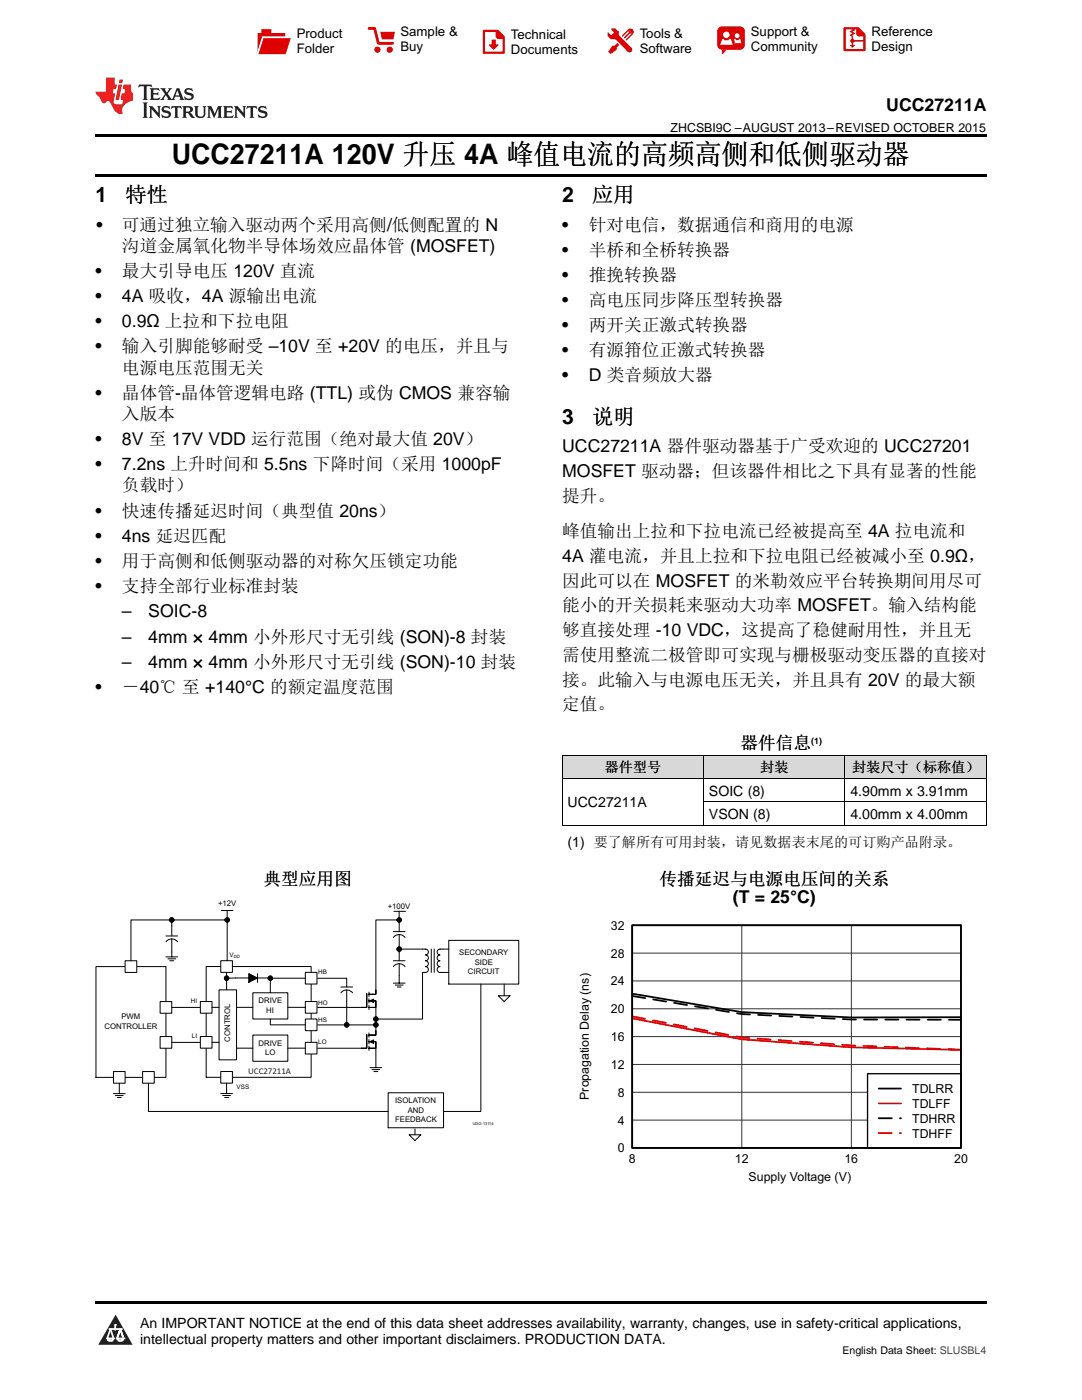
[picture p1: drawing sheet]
<svg xmlns="http://www.w3.org/2000/svg" width="216mm" height="279mm" viewBox="0 0 216 279" stroke-linecap="round" stroke-linejoin="round" font-family="sans-serif">
<g fill="#d8d8d8">
<path d="M112.2 150.7h28.2v4.7h-28.2z"/>
<path d="M140.4 150.7h28.2v4.7h-28.2z"/>
<path d="M168.6 150.7h28.2v4.7h-28.2z"/>
</g>
<path d="M23.1 262.4l3.4 6h-6.9z" fill="#231f20"/>
<path d="M21.4 267.1h1.2l-.3 .5h-.3a.55 .55 0 0 1-.6-.5z" fill-rule="evenodd" fill="#fff"/>
<path d="M21.4 267.1h1.2l-.3 .5h-.3a.55 .55 0 0 1-.6-.5z" fill="none" stroke="#231f20" stroke-width=".34"/>
<path d="M21.4 267.1l1.2 .1-.3 .4h-.5z" fill="none" stroke="#fff" stroke-width=".34"/>
<path d="M23 265.3h.1" fill="none" stroke="#fff" stroke-width=".34"/>
<path d="M23 264.4v.9z" fill="#fff"/>
<path d="M23 264.4v.9z" fill="none" stroke="#fff" stroke-width=".34"/>
<circle cx="23" cy="264.4" r=".17" fill="#fff"/>
<path d="M21.9 265.2h.1" fill="none" stroke="#fff" stroke-width=".34"/>
<path d="M21.9 265.2h2.3z" fill="#fff"/>
<path d="M21.9 265.2h2.3z" fill="none" stroke="#fff" stroke-width=".34"/>
<circle cx="24.2" cy="265.2" r=".17" fill="#fff"/>
<path d="M23.3 267.1h.1" fill="none" stroke="#fff" stroke-width=".34"/>
<path d="M24 265.2l-.7 1.9z" fill="#fff"/>
<path d="M24 265.2l-.7 1.9z" fill="none" stroke="#fff" stroke-width=".34"/>
<path d="M24 265.2l.7 1.9z" fill="#fff"/>
<path d="M24 265.2l.7 1.9z" fill="none" stroke="#fff" stroke-width=".34"/>
<path d="M24.6 267.1h.1" fill="none" stroke="#fff" stroke-width=".34"/>
<circle cx="21.4" cy="267.1" r=".17" fill="#fff"/>
<path d="M22.1 265.2l-.7 1.9z" fill="#fff"/>
<path d="M22.1 265.2l-.7 1.9z" fill="none" stroke="#fff" stroke-width=".34"/>
<path d="M22.1 265.2l.5 1.9z" fill="#fff"/>
<path d="M22.1 265.2l.5 1.9z" fill="none" stroke="#fff" stroke-width=".34"/>
<circle cx="22.6" cy="267.1" r=".17" fill="#fff"/>
<path d="M23.4 267.1h1.3a.65 .65 0 0 1-.7 .5 .65 .65 0 0 1-.6-.5z" fill-rule="evenodd" fill="#fff"/>
<path d="M23.4 267.1h1.3a.65 .65 0 0 1-.7 .5 .65 .65 0 0 1-.6-.5z" fill="none" stroke="#231f20" stroke-width=".34"/>
<path d="M23.4 267.1h1.3l-.4 .5h-.6z" fill="none" stroke="#fff" stroke-width=".34"/>
<path d="M23.3 267.1h.1" fill="none" stroke="#fff" stroke-width=".34"/>
<circle cx="24.7" cy="267.1" r=".17" fill="#fff"/>
<path d="M19 259.7h177.8v.5h-177.8z" fill="#000"/>
<path d="M126.1 184.7h65.7v44.4h-65.7z" fill="none" stroke="#000" stroke-width=".26"/>
<path d="M126.1 184.7h65.7v44.4h-65.7zM126.1 195.8h65.7M126.1 190.2h65.7M148 184.7v44.4M169.9 184.7v44.4M126.1 218h65.7M126.1 212.4h65.7M126.1 206.9h65.7M126.1 201.3h65.7M126.1 223.5h65.7" fill="none" stroke="#333" stroke-width=".2"/>
<path d="M126.1 198.3l21.9 3.7 21.9 1.1 21.9-.1" fill="none" stroke="#000" stroke-width=".35"/>
<path d="M126.1 203.2l21.9 4.2 21.9 1.6 21.9 .5" fill="none" stroke="#f00" stroke-width=".35"/>
<path d="M126.1 198.8l21.9 3.6 21.9 1.1h21.9" fill="none" stroke="#000" stroke-width=".35" stroke-dasharray="2.6 1.6"/>
<path d="M126.1 202.8l21.9 4.2 21.9 1.6 21.9 .9" fill="none" stroke="#f00" stroke-width=".35" stroke-dasharray="2.6 1.6"/>
<path d="M173.1 214.3h18.7v14.8h-18.7z" fill="#fff"/>
<path d="M173.1 214.3h18.7v14.8h-18.7z" fill="none" stroke="#000" stroke-width=".26"/>
<path d="M126.1 184.7h65.7v44.4h-65.7zM175.3 217.2h4.5" fill="none" stroke="#000" stroke-width=".35"/>
<path d="M175.3 220.2h4.5" fill="none" stroke="#f00" stroke-width=".35"/>
<path d="M175.3 223.2h4.5" fill="none" stroke="#000" stroke-width=".35" stroke-dasharray="2.6 1.6"/>
<path d="M175.3 226.1h4.5" fill="none" stroke="#f00" stroke-width=".35" stroke-dasharray="2.6 1.6"/>
<path d="M19.1 192.9h14v22.1h-14z" fill="none" stroke="#000" stroke-width=".2"/>
<path d="M22.6 213.9h2.4v2.3h-2.4z" fill-rule="evenodd" fill="#fff"/>
<path d="M22.6 213.9h2.4v2.3h-2.4z" fill="none" stroke="#000" stroke-width=".2"/>
<path d="M25 191.7h2.3v2.4h-2.3z" fill-rule="evenodd" fill="#fff"/>
<path d="M25 191.7h2.3v2.4h-2.3z" fill="none" stroke="#000" stroke-width=".2"/>
<path d="M31.9 199.9h2.4v2.3h-2.4z" fill-rule="evenodd" fill="#fff"/>
<path d="M31.9 199.9h2.4v2.3h-2.4z" fill="none" stroke="#000" stroke-width=".2"/>
<path d="M31.9 206.9h2.4v2.3h-2.4z" fill-rule="evenodd" fill="#fff"/>
<g fill="none" stroke="#000" stroke-width=".2">
<path d="M33.1 188a1.46 1.46 0 0 1 2.3 0M33.1 186.8h2.3M33.1 191h2.3M33.5 191.4h1.6M33.9 191.7h.8M34.3 183.6v3.2M34.3 187.4v3.6M44.2 181.7h2.3M45.3 183.6h-19.2v8.1M45.3 181.8v9.9M68 198.1a1.46 1.46 0 0 1 2.3 0M68 197h2.3"/>
<path d="M69.2 195.2v1.8M69.2 197.6v2.3M73.2 198.3v2.8h-9.8M73.6 199.7h1.4v1.4h-1.4M73.6 198v.9M73.6 199.3v.9M73.8 199.7l.7-.3v.7zM75 197.6v.8h-1.4M22.6 218.3h2.4M23 218.6h1.6M23.4 219h.8M23.8 216.2v2.1"/>
<path d="M31.9 206.9h2.4v2.3h-2.4zM34.3 201.1h5.8M34.3 208h5.8M73.2 206.4v2.8h-1.1M73.6 207.9h1.4v1.3h-1.4M73.6 200.6v.9M73.6 206.1v.9M73.6 207.5v.8M73.6 208.8v.8M73.8 207.9l.7-.4v.7zM75 205.7v.9h-1.4"/>
<circle cx="34.3" cy="183.6" r=".44"/>
<circle cx="45.3" cy="183.6" r=".44"/>
<circle cx="75" cy="204.5" r=".44"/>
</g>
<g fill="#000">
<path d="M73.8 199.7l.7-.3v.7zM73.8 207.9l.7-.4v.7z"/>
<circle cx="34.3" cy="183.6" r=".44"/>
<circle cx="45.3" cy="183.6" r=".44"/>
<circle cx="75" cy="204.5" r=".44"/>
</g>
<path d="M28.5 213.9h2.3v2.3h-2.3z" fill-rule="evenodd" fill="#fff"/>
<g fill="none" stroke="#000" stroke-width=".2">
<path d="M63.4 195.2h5.8M69.2 199.9v4.6M78.5 187.1a1.46 1.46 0 0 1 2.3 0M78.5 192.9a1.46 1.46 0 0 1 2.3 0M78.5 185.9h2.3M78.5 191.7h2.3M78.5 196.2h2.3M78.6 181.9h2.3M78.9 196.6h1.5M79.3 197h.7M79.6 181.9l.1 4M79.7 183.6h-4.7v14"/>
<path d="M79.7 189.4h5.2a.58 .58 0 0 1 .6 .6 .58 .58 0 0 1-.6 .6 .58 .58 0 0 1 .6 .6 .58 .58 0 0 1-.6 .5 .58 .58 0 0 1 .6 .6 .58 .58 0 0 1-.6 .6 .58 .58 0 0 1 .6 .6 .58 .58 0 0 1-.6 .6h-.6v9.3h-9.3M79.7 186.5v5.2M79.7 192.3v3.9M86.1 189.4v4.7M86.6 189.4v4.7M89.5 189.4h-1.7a.58 .58 0 0 0-.6 .6 .58 .58 0 0 0 .6 .6 .58 .58 0 0 0-.6 .6 .58 .58 0 0 0 .6 .5 .58 .58 0 0 0-.6 .6 .58 .58 0 0 0 .6 .6 .58 .58 0 0 0-.6 .6 .58 .58 0 0 0 .6 .6h1.7M89.5 187.7h14v8.7h-14zM28.5 213.9h2.3v2.3h-2.3zM63.4 204.5h11.6M63.4 209.2h8.7M73.8 213.1h2.4M74.2 213.5h1.6"/>
<path d="M74.6 213.9h.8M75 201.1v4.6M75 209.2v3.9M77.5 218.1h11v7h-11z"/>
<circle cx="79.7" cy="183.6" r=".44"/>
<circle cx="79.7" cy="189.4" r=".44"/>
<circle cx="69.2" cy="204.5" r=".44"/>
<circle cx="75" cy="203.4" r=".44"/>
</g>
<g fill="#000">
<circle cx="79.7" cy="183.6" r=".44"/>
<circle cx="79.7" cy="189.4" r=".44"/>
<circle cx="69.2" cy="204.5" r=".44"/>
<circle cx="75" cy="203.4" r=".44"/>
</g>
<path d="M99.4 198.7h2.4l-1.2 1.2z" fill="#fff"/>
<path d="M99.4 198.7h2.4l-1.2 1.2zM100.6 196.4v2.3" fill="none" stroke="#000" stroke-width=".2"/>
<path d="M81.6 226.5h2.4l-1.2 1.1z" fill="#fff"/>
<path d="M41.1 192.9h21v22.1h-21zM95.9 196.4v25.4h-7.3M29.6 216.2v5.6h47.9M81.6 226.5h2.4l-1.2 1.1zM82.8 225.3v1.2" fill="none" stroke="#000" stroke-width=".2"/>
<path d="M40 199.9h2.3v2.3h-2.3z" fill-rule="evenodd" fill="#fff"/>
<path d="M40 199.9h2.3v2.3h-2.3z" fill="none" stroke="#000" stroke-width=".2"/>
<path d="M40 206.9h2.3v2.3h-2.3z" fill-rule="evenodd" fill="#fff"/>
<path d="M40 206.9h2.3v2.3h-2.3z" fill="none" stroke="#000" stroke-width=".2"/>
<path d="M43.7 197.5h3.5v14h-3.5z" fill-rule="evenodd" fill="#fff"/>
<path d="M43.7 197.5h3.5v14h-3.5z" fill="none" stroke="#000" stroke-width=".2"/>
<path d="M50.5 206.6h6.9v5.2h-6.9z" fill-rule="evenodd" fill="#fff"/>
<path d="M50.5 206.6h6.9v5.2h-6.9z" fill="none" stroke="#000" stroke-width=".2"/>
<path d="M50.5 198.1h6.9v5.3h-6.9z" fill-rule="evenodd" fill="#fff"/>
<path d="M50.5 198.1h6.9v5.3h-6.9zM42.3 201h1.4M42.3 208h1.4M47.2 201h3.3M47.2 209.2h3.3" fill="none" stroke="#000" stroke-width=".2"/>
<path d="M60.9 199.9h2.4v2.3h-2.4z" fill-rule="evenodd" fill="#fff"/>
<path d="M60.9 199.9h2.4v2.3h-2.4z" fill="none" stroke="#000" stroke-width=".2"/>
<path d="M60.9 208h2.4v2.3h-2.4z" fill-rule="evenodd" fill="#fff"/>
<path d="M57.4 201h3.5M57.4 209.2h3.5M60.9 208h2.4v2.3h-2.4z" fill="none" stroke="#000" stroke-width=".2"/>
<path d="M60.9 203.4h2.4v2.3h-2.4z" fill-rule="evenodd" fill="#fff"/>
<path d="M60.9 203.4h2.4v2.3h-2.4z" fill="none" stroke="#000" stroke-width=".2"/>
<path d="M44.1 191.7h2.3v2.4h-2.3z" fill-rule="evenodd" fill="#fff"/>
<path d="M44.1 191.7h2.3v2.4h-2.3z" fill="none" stroke="#000" stroke-width=".2"/>
<path d="M44.1 213.8h2.3v2.4h-2.3z" fill-rule="evenodd" fill="#fff"/>
<path d="M44.1 213.8h2.3v2.4h-2.3zM44.1 218.2h2.3M44.4 218.6h1.6M44.8 219h.8M45.2 216.2v2" fill="none" stroke="#000" stroke-width=".2"/>
<path d="M60.9 194.1h2.4v2.3h-2.4z" fill-rule="evenodd" fill="#fff"/>
<g fill="none" stroke="#000" stroke-width=".2">
<path d="M112.2 155.3h84.6M112.2 150.7h84.6M112.2 150.7v14M140.4 150.7v14M168.6 150.7v14M196.8 150.7v14M112.2 164.7h84.6M140.4 160h56.4M45.2 194.1v3.4M45.2 195.2h15.7M49.6 194.3l1.8 .9-1.8 .9zM51.4 194.3v1.8"/>
<path d="M53.9 195.2v2.9M60.9 194.1h2.4v2.3h-2.4zM53.9 203.4v1.1h7"/>
<circle cx="45.2" cy="195.2" r=".44"/>
<circle cx="53.9" cy="195.2" r=".44"/>
</g>
<g fill="#000">
<path d="M49.6 194.3l1.8 .9-1.8 .9z"/>
<circle cx="45.2" cy="195.2" r=".44"/>
<circle cx="53.9" cy="195.2" r=".44"/>
</g>
<path d="M19 34.8h177.8v.5h-177.8zM19 26.8h177.8v.6h-177.8zM112.2 164.7h.1zM168.5 164.7h.1zM196.7 164.7h.1z" fill="#000"/>
<path d="M27.7 16.9l-.1 .6 .6-.3h.5v.2v2.2l-.2 .4h1l-.2-.4v-2.2v-.2h.5l.6 .3-.2-.6zM29.9 17.6l.2 .4v1.6l-.2 .4h1.9l.1-.6a1.09 1.09 0 0 1-1.3 .1v-.6h.6l.4 .2v-.7l-.2 .2h-.8v-.6l.2-.1a1.01 1.01 0 0 1 1 .3l-.1-.6zM32 17.6l.9 1.2-1 1.2h.9l-.2-.3 .5-.7 .5 .7-.3 .3h1.7l-.2-.3 .1-.4h1l.1 .4-.2 .3h1l-.3-.4-.7-2h-.5l-1 2.2-.8-1.1 .9-1.1h-.9l.2 .2-.4 .7-.4-.7 .2-.2zM35.4 18l.4 1h-.8zM37 17.7a.66 .66 0 0 0-.2 .8 .66 .66 0 0 0 .6 .4l.7 .2 .1 .2a.8 .8 0 0 1-.7 .4 .8 .8 0 0 1-.7-.5l.1 .8 .2-.2a.94 .94 0 0 0 1.1 .1 .94 .94 0 0 0 .4-.9 1.48 1.48 0 0 0-1.3-.6v-.4a1.1 1.1 0 0 1 1.2 .2l-.2-.6-.2 .1-.5-.1zM28.5 20.4l.2 .4v2.3l-.2 .4h1l-.2-.4v-2.3l.2-.4zM29.7 21.2l.2 .4v1.5l-.2 .4h.8l-.3-.4 .1-1.3 1.6 1.8v-2l.2-.4h-.7l.2 .2v1.1l-1.2-1.3zM32.5 21.3a.66 .66 0 0 0-.2 .8 .66 .66 0 0 0 .6 .4l.6 .2 .2 .2a.8 .8 0 0 1-.8 .4 .8 .8 0 0 1-.7-.5l.2 .7 .2-.1a.94 .94 0 0 0 1 .1 .94 .94 0 0 0 .5-1 1.47 1.47 0 0 0-1.3-.6l-.1-.3a1.1 1.1 0 0 1 1.3 .2l-.2-.6-.2 .1-.5-.2zM34.3 21.2l-.2 .6a.64 .64 0 0 1 .8-.3v1.6l-.2 .4h1l-.3-.4 .1-1.6a.66 .66 0 0 1 .8 .3l-.2-.6zM36.3 21.2l.3 .4v1.5l-.3 .4h1l-.2-.2v-.7h.5l.1 .1a.8 .8 0 0 0 1.2 .7l-1-1a.62 .62 0 0 0 .6-.5 .62 .62 0 0 0-.6-.7zM37.1 21.5h.1a.48 .48 0 0 1 .6 0 .48 .48 0 0 1 .1 .6l-.2 .1-.6 .1zM38.7 21.2l.2 .2a2.29 2.29 0 0 0 .4 2 1.05 1.05 0 0 0 1.7-.7v-1.3l.2-.2h-.8l.2 .4v1.1a.61 .61 0 0 1-.6 .6 .61 .61 0 0 1-.6-.6v-1.1l.3-.4zM41.3 21.2l.3 .4v1.5l-.3 .4h.8l-.2-.4v-1.4l.8 1.9 .9-1.9v1.4l-.2 .4h.9l-.2-.4v-1.5l.2-.4h-.8l-.7 1.5-.6-1.5zM44.5 21.2l.2 .4v1.5l-.2 .4h1.9l.2-.6a1.1 1.1 0 0 1-1.4 .2v-.7h.6l.4 .2v-.6l-.2 .1-.8 .1v-.6l.2-.1a1.02 1.02 0 0 1 1.1 .2l-.2-.5zM46.7 21.2l.2 .4v1.5l-.2 .4h.8l-.3-.4 .1-1.3 1.6 1.8v-2l.2-.4h-.7l.2 .2v1.1l-1.2-1.3zM49.3 21.2l-.1 .6a.64 .64 0 0 1 .8-.3v1.6l-.3 .4h1l-.2-.4v-1.6a.66 .66 0 0 1 .8 .3l-.1-.6zM51.7 21.3a.66 .66 0 0 0-.2 .7 .66 .66 0 0 0 .7 .5l.6 .2 .1 .2a.8 .8 0 0 1-.7 .4 .8 .8 0 0 1-.7-.5l.1 .7 .2-.1a.94 .94 0 0 0 1.1 .1 .94 .94 0 0 0 .4-1 1.48 1.48 0 0 0-1.2-.6l-.1-.3a1.1 1.1 0 0 1 1.2 .2l-.2-.6-.1 .1-.6-.2z" fill="#231f20"/>
<path d="M21.1 15.5v2.8h-2v.4l.9 .9a.96 .96 0 0 0 1 1 .59 .59 0 0 1 .5-.4 .59 .59 0 0 1 .5 .3l.4 .8a1.61 1.61 0 0 0 2.1 1.3 1.63 1.63 0 0 1 1.1-2.2l.9-.3v-1.5a1.6 1.6 0 0 1-.4-1.7h-1.4l-.2 .9h.5l-.2 .8h-.5l-.2 1v.3h.5l-.2 .9h-.7a.74 .74 0 0 1-1-.6l.3-1.6h-.5l.2-.8h.5l.1-.9h-.4v-1.4zM23.7 16.9l-.7 3h.8l.6-3zM23.8 15.9l-.1 .7h.7l.2-.7z" fill="#ee1d23"/>
<g fill="#d60000">
<path d="M52.2 5.8h2v.8h2.7v4.2h-5.5v-4.2h.8z" fill-rule="evenodd"/>
<path d="M52.5 7.5h5.6l-1.1 3.3h-5.6z" fill-rule="evenodd"/>
</g>
<path d="M52.4 7.4h5.7v.1h-5.6l-1.1 3.3z" fill-rule="evenodd" fill="#fff"/>
<path d="M52.4 7.4h5.7v.1h-5.6l-1.1 3.3z" fill="none" stroke="#fff" stroke-width=".2"/>
<path d="M73.6 5.7h1.2l.7 2.9h2.8" fill="none" stroke="#d60000" stroke-width=".55"/>
<g fill="#d60000">
<path d="M75.9 6.3h2.9l-.3 1.6h-2.3z" fill-rule="evenodd"/>
<circle cx="75.3" cy="9.9" r=".62"/>
<circle cx="77.8" cy="9.9" r=".62"/>
</g>
<path d="M96.6 6.2h2.7l1.2 1.2v3.1h-3.9z" fill="none" stroke="#d60000" stroke-width=".44"/>
<g fill="#d60000">
<path d="M98.1 7.9h.8v1h.6l-1 1.1-.9-1v-.1h.5z" fill-rule="evenodd"/>
<path d="M98.9 6.2h.4l1.2 1.2v.4h-1.2l-.4-.4z" fill-rule="evenodd"/>
<path d="M122 5.7h.8l.6 .6 .1 .7 2.5 2.5-.7 .8-2.4-2.3-1.1-.2-.6-.6v-.8l.8 .6 .4-.4v-.2l-.4-.5z" fill-rule="evenodd"/>
<path d="M122.2 9.1h.5l.5-.5 .4 .4-.5 .5-.1 .4-1.2 .9-.4-.5z" fill-rule="evenodd"/>
<path d="M125.3 5.9a.67 .67 0 0 1 1 0 .67 .67 0 0 1 0 .9z" fill-rule="evenodd"/>
<path d="M125.3 5.9l1 .9-1.2 1.2h-.2v-.2l.9-.9 .1-.2h-.2l-1 1h-.2v-.2l1-1v-.2h-.2l-1 1h-.2v-.2z" fill-rule="evenodd"/>
<circle cx="125.6" cy="9.9" r=".54"/>
</g>
<path d="M123.4 6.3l-.1 .7" fill="none" stroke="#d60000" stroke-width=".2"/>
<g fill="#d60000">
<path d="M143.4 5.5l.7-.2h3.6a.95 .95 0 0 1 .9 .9v2.8a.95 .95 0 0 1-.9 .9h-3.6a.95 .95 0 0 1-1-.9v-2.8z" fill-rule="evenodd"/>
<path d="M144 9.9h1l-.8 .9h-.2z" fill-rule="evenodd"/>
</g>
<g fill="#fff">
<path d="M146.6 8.6h1.3z"/>
<path d="M144.1 7.8h.3l.1 .2h.8l.2-.2h.3l.4 1.1h-2.5z" fill-rule="evenodd"/>
<path d="M146.5 7.8h.2l.2 .2h.5l.1-.2h.2l.2 .8h-1.3z" fill-rule="evenodd"/>
<circle cx="144.9" cy="6.9" r=".65"/>
<circle cx="147.1" cy="7.1" r=".48"/>
</g>
<path d="M168.5 5.6h2.7l1.3 1.3v3.1h-4z" fill="none" stroke="#d60000" stroke-width=".44"/>
<path d="M170.1 7.3v1.8M170.1 8.1h2.3" fill="none" stroke="#d60000" stroke-width=".3"/>
<g fill="#d60000">
<path d="M170.9 5.6h.3l1.3 1.3v.4h-1.1l-.5-.6z" fill-rule="evenodd"/>
<circle cx="170.1" cy="8.1" r=".42"/>
<circle cx="171.4" cy="6.7" r=".55"/>
</g>
<g fill="#d60000">
<path d="M169.5 9h1.2l-.6 .5z"/>
<path d="M169.8 5.8h.6l.3 .2-.6 .3 .6 .4-.7 .3 .2 .3h-.2l-.5-.3 .6-.3-.6-.4 .6-.3z"/>
</g>
<text font-size="5.6" x="34.3" y="32.8">UCC27211A 120V 升压 4A 峰值电流的高频高侧和低侧驱动器</text>
<g font-size="4.2">
<text x="19" y="40.4">1</text>
<text x="25" y="40.4">特性</text>
<text x="112.2" y="40.4">2</text>
<text x="118.1" y="40.4">应用</text>
<text x="112.2" y="84.6">3</text>
<text x="118.1" y="84.6">说明</text>
</g>
<g font-size="3.5">
<text x="176.8" y="22.2">UCC27211A</text>
<text x="19.2" y="46.1">•</text>
<text x="24.3" y="46.1">可通过独立输入驱动两个采用高侧/低侧配置的 N</text>
<text x="112.2" y="46.1">•</text>
<text x="117.5" y="46.1">针对电信，数据通信和商用的电源</text>
<text x="24.3" y="50.3">沟道金属氧化物半导体场效应晶体管 (MOSFET)</text>
<text x="112.2" y="51.1">•</text>
<text x="117.5" y="51.1">半桥和全桥转换器</text>
<text x="19" y="55.3">•</text>
<text x="24.3" y="55.3">最大引导电压 120V 直流</text>
<text x="112.2" y="56.1">•</text>
<text x="117.5" y="56.1">推挽转换器</text>
<text x="19" y="60.3">•</text>
<text x="19" y="65.3">•</text>
<text x="24.3" y="60.3">4A 吸收，4A 源输出电流</text>
<text x="24.3" y="65.3">0.9Ω 上拉和下拉电阻</text>
<text x="112.2" y="61.1">•</text>
<text x="117.5" y="61.1">高电压同步降压型转换器</text>
<text x="19" y="70.3">•</text>
<text x="24.3" y="70.3">输入引脚能够耐受 –10V 至 +20V 的电压，并且与</text>
<text x="112.2" y="66.1">•</text>
<text x="112.2" y="71.1">•</text>
<text x="117.5" y="66.1">两开关正激式转换器</text>
<text x="117.5" y="71.1">有源箝位正激式转换器</text>
<text x="24.3" y="74.6">电源电压范围无关</text>
<text x="112.2" y="76.1">•</text>
<text x="117.5" y="76.1">D 类音频放大器</text>
<text x="19" y="79.6">•</text>
<text x="24.3" y="79.6">晶体管-晶体管逻辑电路 (TTL) 或伪 CMOS 兼容输</text>
<text x="24.3" y="83.8">入版本</text>
<text x="19" y="88.8">•</text>
<text x="24.3" y="88.8">8V 至 17V VDD 运行范围（绝对最大值 20V）</text>
<text x="19" y="93.8">•</text>
<text x="24.3" y="93.8">7.2ns 上升时间和 5.5ns 下降时间（采用 1000pF</text>
<text x="112.2" y="90.3">UCC27211A 器件驱动器基于广受欢迎的 UCC27201</text>
<text x="112.2" y="95.2">MOSFET 驱动器；但该器件相比之下具有显著的性能</text>
<text x="24.3" y="98.1">负载时）</text>
<text x="112.2" y="100.2">提升。</text>
<text x="19" y="103.1">•</text>
<text x="24.3" y="103.1">快速传播延迟时间（典型值 20ns）</text>
<text x="112.2" y="107.2">峰值输出上拉和下拉电流已经被提高至 4A 拉电流和</text>
<text x="19" y="108.1">•</text>
<text x="19" y="113.1">•</text>
<text x="24.3" y="108.1">4ns 延迟匹配</text>
<text x="24.3" y="113.1">用于高侧和低侧驱动器的对称欠压锁定功能</text>
<text x="112.2" y="112.1">4A 灌电流，并且上拉和下拉电阻已经被减小至 0.9Ω，</text>
<text x="19" y="118.1">•</text>
<text x="24.3" y="118.1">支持全部行业标准封装</text>
<text x="112.2" y="117.1">因此可以在 MOSFET 的米勒效应平台转换期间用尽可</text>
<text x="24.3" y="123.2">–</text>
<text x="29.6" y="123.2">SOIC-8</text>
<text x="112.2" y="122">能小的开关损耗来驱动大功率 MOSFET。输入结构能</text>
<text x="24.3" y="128.3">–</text>
<text x="29.6" y="128.3">4mm × 4mm 小外形尺寸无引线 (SON)-8 封装</text>
<text x="112.2" y="126.9">够直接处理 -10 VDC，这提高了稳健耐用性，并且无</text>
<text x="112.2" y="131.9">需使用整流二极管即可实现与栅极驱动变压器的直接对</text>
<text x="24.3" y="133.3">–</text>
<text x="29.6" y="133.3">4mm × 4mm 小外形尺寸无引线 (SON)-10 封装</text>
<text x="112.2" y="136.8">接。此输入与电源电压无关，并且具有 20V 的最大额</text>
<text x="19" y="138.4">•</text>
<text x="24.3" y="138.4">－40℃ 至 +140°C 的额定温度范围</text>
<text x="112.2" y="141.7">定值。</text>
<text x="147.7" y="149.5">器件信息</text>
<text x="52.6" y="176.7">典型应用图</text>
<text x="131.6" y="176.7">传播延迟与电源电压间的关系</text>
<text x="146.2" y="180.2">(T = 25°C)</text>
</g>
<g font-size="2.8">
<text x="120.6" y="154.1">器件型号</text>
<text x="151.7" y="154.1">封装</text>
<text x="170" y="154.1">封装尺寸（标称值）</text>
<text x="113.2" y="161.1">UCC27211A</text>
<text x="141.5" y="158.8">SOIC (8)</text>
<text x="169.7" y="158.8">4.90mm x 3.91mm</text>
<text x="141.5" y="163.4">VSON (8)</text>
<text x="169.7" y="163.4">4.00mm x 4.00mm</text>
<text x="113.2" y="168.9">(1) 要了解所有可用封装，请见数据表末尾的可订购产品附录。</text>
<text x="27.9" y="265">An IMPORTANT NOTICE at the end of this data sheet addresses availability, warranty, changes, use in safety-critical applications,</text>
<text x="27.9" y="268.2">intellectual property matters and other important disclaimers. PRODUCTION DATA.</text>
</g>
<g font-size="2.6">
<text x="59.2" y="7.6">Product</text>
<text x="59.2" y="10.6">Folder</text>
<text x="79.9" y="7.3">Sample &amp;</text>
<text x="79.9" y="10.2">Buy</text>
<text x="102" y="7.8">Technical</text>
<text x="102" y="10.8">Documents</text>
<text x="127.6" y="7.6">Tools &amp;</text>
<text x="127.6" y="10.6">Software</text>
<text x="149.8" y="7.2">Support &amp;</text>
<text x="149.8" y="10.2">Community</text>
<text x="173.9" y="7.3">Reference</text>
<text x="173.9" y="10.2">Design</text>
</g>
<g font-size="2.5">
<text x="133.8" y="26.3">ZHCSBI9C –AUGUST 2013–REVISED OCTOBER 2015</text>
<text x="121.9" y="185.5">32</text>
<text x="121.9" y="191.1">28</text>
<text x="121.9" y="196.7">24</text>
<text x="121.9" y="202.2">20</text>
<text x="121.9" y="207.8">16</text>
<text x="121.9" y="213.3">12</text>
<text x="117.5" y="219.5" transform="rotate(-90 117.5 219.5)">Propagation Delay (ns)</text>
<text x="123.3" y="218.9">8</text>
<text x="182" y="218.1">TDLRR</text>
<text x="182" y="221.1">TDLFF</text>
<text x="123.3" y="224.4">4</text>
<text x="182" y="224.1">TDHRR</text>
<text x="182" y="227">TDHFF</text>
<text x="123.3" y="230">0</text>
<text x="125.5" y="232.1">8</text>
<text x="146.6" y="232.1">12</text>
<text x="168.5" y="232.1">16</text>
<text x="190.4" y="232.1">20</text>
<text x="149.4" y="235.7">Supply Voltage (V)</text>
</g>
<text font-size="2.1" x="168.1" y="270.2">English Data Sheet: SLUSBL4</text>
<text font-size="1.8" x="161.9" y="148.5">(1)</text>
<text font-size="1.8" fill="#231f20" x="49.5" y="214.3">UCC27211A</text>
<g font-size="1.6">
<text x="43.5" y="180.9">+12V</text>
<text x="77.4" y="181.4">+100V</text>
<text x="91.6" y="190.7">SECONDARY</text>
<text x="93.4" y="194.3">CIRCUIT</text>
<text x="94.7" y="192.5">SIDE</text>
<text x="24.2" y="203.5">PWM</text>
<text x="51.6" y="200.3">DRIVE</text>
<text x="53.1" y="202.2">HI</text>
<text x="20.8" y="205.4">CONTROLLER</text>
<text x="46" y="207.9" transform="rotate(-90 46 207.9)">CONTROL</text>
<text x="51.6" y="208.7">DRIVE</text>
<text x="52.9" y="210.6">LO</text>
<text x="78.8" y="220.2">ISOLATION</text>
<text x="78.8" y="223.9">FEEDBACK</text>
<text x="81.4" y="222.1">AND</text>
</g>
<g font-size="1.3">
<text x="45.8" y="190.9">V</text>
<text x="63.5" y="194.4">HB</text>
<text x="38.1" y="200.3">HI</text>
<text x="63.5" y="200.5">HO</text>
<text x="38.3" y="207.2">LI</text>
<text x="63.5" y="204">HS</text>
<text x="63.5" y="208.4">LO</text>
<text x="47.2" y="217.4">VSS</text>
</g>
<text font-size=".9" x="46.6" y="191.1">DD</text>
<text font-size=".8" x="94.3" y="224.6">UDG-13114</text>
</svg>
